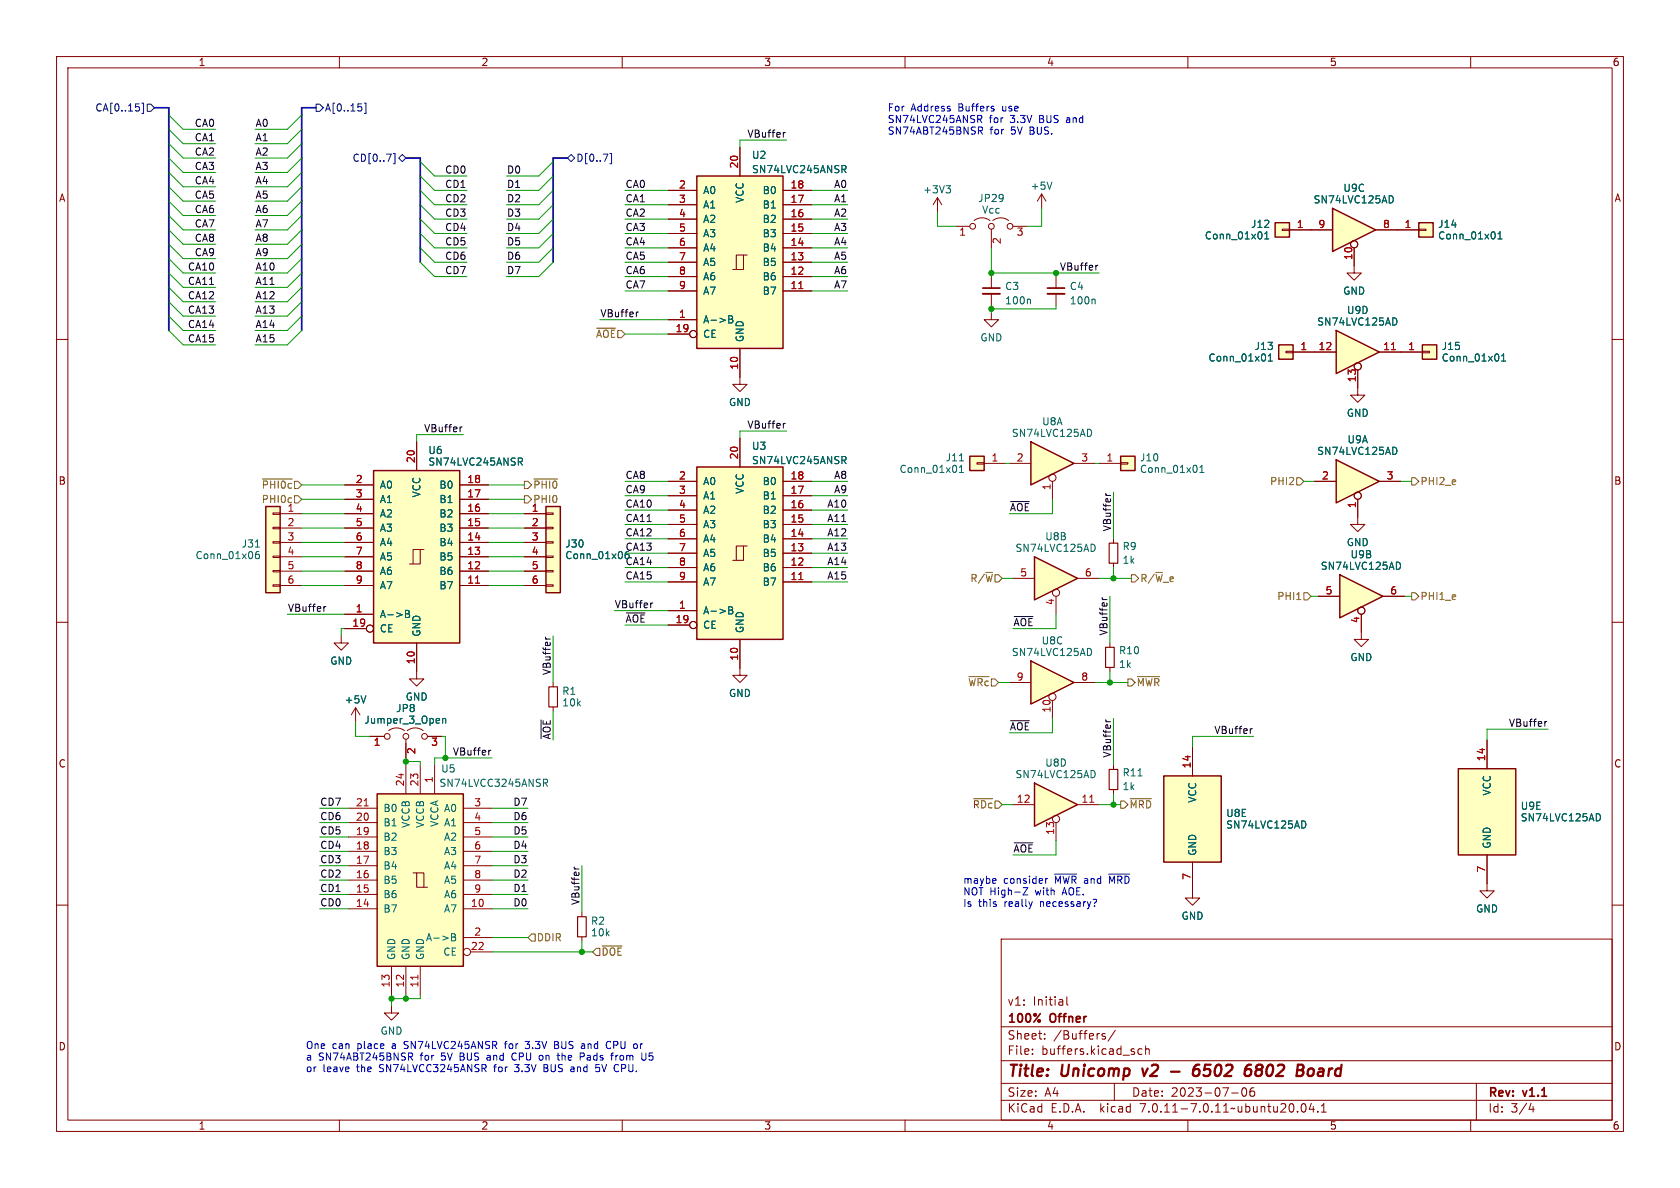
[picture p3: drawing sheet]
<svg xmlns="http://www.w3.org/2000/svg" width="297mm" height="210mm" viewBox="0 0 297 210" stroke-linecap="round" stroke-linejoin="round" font-family="sans-serif">
<g fill="none" stroke="#840000" stroke-width=".18">
<path d="M10 10h277v190h-277zM12 12h273v186h-273zM60 10v2M110 10v2M160 10v2M210 10v2M260 10v2M165.7 34.9l-.7 1.3M165.7 34.9v2.6M165.7 34.9l.8 1.3M172.2 39a2.26 2.26 0 0 1 2.8 0M175.5 39a2.26 2.26 0 0 1 2.8 0"/>
<path d="M184.1 34.3l-.7 1.3M184.1 34.3v2.5M184.1 34.3l.8 1.3M10 60h2M168.9 40h2.5M175.3 55.2v1.3h1.2l-1.2 1.3-1.3-1.3h1.3M175.3 40.5v3.3M175.3 48.9v2M175.3 51.9v2.1M179.1 40h2.5M186.7 48.9v2M186.7 51.9v2.1"/>
<path d="M285 60h2M73.7 78.1v5.1M227.3 62.1h1.3v.3h-1.3zM228.6 62.2h3.8M61 90.8h5M61 93.3h5M61 95.9h5M61 98.4h5M61 88.3h5M61 85.7h5M74.3 97.2h-1.3v2.5M74.9 97.2h-.6v2.5h-1.9"/>
<path d="M81.3 90.8h5.1M81.3 93.3h5.1M81.3 95.9h5.1M81.3 98.4h5.1M81.3 88.3h5.1M81.3 85.7h5.1M92.7 90.8h3.8M92.7 93.3h3.8M92.7 95.9h3.8M92.7 98.4h3.8M96.5 98.3h1.3v.3h-1.3zM96.5 95.8h1.3v.2h-1.3z"/>
<path d="M96.5 93.2h1.3v.3h-1.3zM96.5 90.7h1.3v.2h-1.3zM10 110h2M60.3 112.4v1.3h1.3l-1.3 1.2-1.2-1.2h1.2M61 101h5M61 103.5h5M61 108.6h5M61 111.1h3.8M73.7 113.7v6.3h1.2l-1.2 1.3-1.3-1.3h1.3M81.3 101h5.1M81.3 103.5h5.1M92.7 101h3.8"/>
<path d="M92.7 103.5h3.8M96.5 103.4h1.3v.2h-1.3zM96.5 100.8h1.3v.3h-1.3zM285 110h2M62.9 125.1l-.8 1.3M62.9 125.1v2.5M62.9 125.1l.7 1.3M65.4 130.2h2.5M68.7 129.2a2.26 2.26 0 0 1 2.8 0M71.8 130.7v3.3M72 129.2a2.26 2.26 0 0 1 2.8 0M75.6 130.2h2.5"/>
<path d="M97.8 120.7v.7M210.8 132.1v5.1M262.9 130.8v5.1M10 160h2M210.8 152.4v6.4h-1.3l1.3 1.2 1.3-1.2h-1.3M262.9 151.1v6.4h-1.3l1.3 1.3 1.3-1.3h-1.3M285 160h2M177 166h108v32h-108zM188.6 176.2v1.3l.2 .2M60 198v2M110 198v2M160 198v2"/>
<path d="M177 194.5h108M177 191.5h108M177 187.5h108M177 181.5h108M182.5 186.3v.1M182.5 185.5v.1M184.7 183.6v.1M184.7 182.8v.1M195.4 182.8l-.4-.1-.2 .2 .1 .2 .5 .2v.3h-.6M197 191.5v3M197.2 182.1l-1.3 2M201.9 185.5l-.4-.1-.3 .3v.4l.1 .2h.6"/>
<path d="M202.5 185.5l.2-.1 .4 .1 .1 .9M202.5 184.9v1.5M210 198v2M217.7 193.2h1.2M219.7 192.4l.2-.1a.81 .81 0 0 1 .6 .6 .81 .81 0 0 1-.3 .8l-.2 .1a.81 .81 0 0 1-.3-1.4zM221.7 192.3a.59 .59 0 0 0-.7 .6v.6l.1 .2 .4 .1 .2-.1 .1-.5-.1-.3h-.5l-.2 .3M229.4 196.5v.1M230.2 195.2l.2-.1a.81 .81 0 0 1 .6 .6 .81 .81 0 0 1-.3 .8l-.2 .1a.81 .81 0 0 1-.3-1.4zM231.8 195l-.3 1.1h.9M232.2 195.6v1M233 196.5v.1M233.6 196.6h.9"/>
<path d="M233.6 195.5l.4-.4v1.5M260 198v2M261 191.5v6.5M270.7 195l-.4 1.1h.9M271 195.6v1"/>
<circle cx="172" cy="40" r=".51"/>
<circle cx="175.3" cy="40" r=".51"/>
<circle cx="178.6" cy="40" r=".51"/>
<circle cx="65.4" cy="111.1" r=".63"/>
<circle cx="68.5" cy="130.2" r=".51"/>
<circle cx="71.8" cy="130.2" r=".51"/>
<circle cx="75.1" cy="130.2" r=".51"/>
</g>
<path d="M201.9 188.9l.4 1.3M207 189.4h1.5M212 188.2a.91 .91 0 0 0-1 .9l-.1 .7 .1 .3a.66 .66 0 0 0 1-.3l.1-.4-.2-.3a.66 .66 0 0 0-1 .3M220.5 189h.4l.2 .2 .1 .6a.66 .66 0 0 1-.9 .4M221.2 188.2h-.4l-.3 .2M222.4 189.1a.65 .65 0 0 0-.3 1l.5 .1M222.4 189.1h.4M222.9 188.2a.66 .66 0 0 0-.8 .4v.3l.3 .2M231.3 189.1a.52 .52 0 0 1 .6-.2 .52 .52 0 0 1 .4 .4l-.1 .5a.55 .55 0 0 1-.5 .4 .55 .55 0 0 1-.5-.4z" fill="none" stroke="#840000" stroke-width=".4"/>
<path d="M97 121.4h1.6v3.6h-1.6z" fill="none" stroke="#840000" stroke-width=".2"/>
<g fill="#ffffc2" stroke="#ffffc2" stroke-width=".18">
<path d="M96.5 89.5h2.6v15.3h-2.6z"/>
<path d="M66 83.2h15.3v30.5h-15.3z"/>
<path d="M257.8 135.9h10.2v15.2h-10.2z"/>
<path d="M226.1 61h2.5v2.5h-2.5z"/>
<path d="M205.7 137.2h10.2v15.2h-10.2z"/>
</g>
<path d="M226.1 61h2.5v2.5h-2.5zM66 83.2h15.3v30.5h-15.3zM96.5 89.5h2.6v15.3h-2.6zM205.7 137.2h10.2v15.2h-10.2zM257.8 135.9h10.2v15.2h-10.2z" fill="none" stroke="#840000" stroke-width=".25"/>
<g fill="none" stroke="#006464" stroke-width=".18">
<path d="M167.2 32.8h.8l-.4 .5M167.8 33.3l.2 .3v.3l-.2 .2M186 32.2l-.5 1.3M182 52.9l.2 .2v.6M193.4 52.9l.2 .2v.6M224.2 63.8h.7M224.2 62.9l.4-.3v1.2M91.6 81h.5l.3 .2-.2 .4h-.6M91.9 81.6l.5 .6M110.5 98v.5M110.6 98v.1M111.1 98l.1 .1"/>
<path d="M71.7 107.9h.4l.3 .2-.3 .4 .3 .1v.3l-.2 .3h-.5zM71.7 108.5h.4M64.7 123l-.4 1.3M78.3 127v.9M78.3 127.1l.1-.1 .3 .1 .1 .8M230.4 145.1a.68 .68 0 0 1 .5 .6 .68 .68 0 0 1-.5 .7M282.5 143.8a.69 .69 0 0 1 .4 .7 .69 .69 0 0 1-.4 .6"/>
</g>
<path d="M173.7 51.9h3.1M185.2 51.9h3" fill="none" stroke="#840000" stroke-width=".33"/>
<path d="M173.7 50.9h3.1M185.2 50.9h3" fill="none" stroke="#840000" stroke-width=".3"/>
<path d="M84.1 103.1h.7" fill="none" stroke="#a90000" stroke-width=".18"/>
<path d="M182.9 138.4l7.6 3.8-7.6 3.9z" fill="#ffffc2"/>
<path d="M182.9 138.4l7.6 3.8-7.6 3.9z" fill="none" stroke="#840000" stroke-width=".25"/>
<g fill="none" stroke="#840000" stroke-width=".18">
<path d="M179.1 142.2h3.8M186.7 145.4v3.2M190.5 142.2h3.8"/>
<circle cx="186.7" cy="144.8" r=".63"/>
</g>
<path d="M192.6 141.8h.8" fill="none" stroke="#a90000" stroke-width=".18"/>
<path d="M193.2 136.2a.68 .68 0 0 1 .4 .6 .68 .68 0 0 1-.4 .7" fill="none" stroke="#006464" stroke-width=".18"/>
<path d="M182.2 116.8l7.7 3.9-7.7 3.8z" fill="#ffffc2"/>
<path d="M123.2 31.1h15.2v30.5h-15.2zM47 89.5h2.5v15.3h-2.5zM123.2 82.6h15.2v30.4h-15.2zM171.4 80.6h2.6v2.6h-2.6zM182.2 116.8l7.7 3.9-7.7 3.8zM66.7 140.3h15.2v30.5h-15.2z" fill="none" stroke="#840000" stroke-width=".25"/>
<g fill="none" stroke="#840000" stroke-width=".18">
<path d="M118.1 38.7h5.1M118.1 36.2h5.1M118.1 33.7h5.1M130.8 26v5.1M138.4 38.7h5.1M138.4 36.2h5.1M138.4 33.7h5.1M118.1 56.5h5.1M118.1 51.4h5.1M118.1 48.9h5.1M118.1 46.4h5.1M118.1 43.8h5.1"/>
<path d="M118.1 41.3h5.1M118.1 59.1h3.8M131.4 45.1h-1.2v2.5M132.1 45.1h-.7v2.5h-1.9M138.4 51.4h5.1M138.4 48.9h5.1M138.4 46.4h5.1M138.4 43.8h5.1M138.4 41.3h5.1M130.8 61.6v6.3h1.3l-1.3 1.3-1.3-1.3h1.3M130.8 77.5v5.1M48.3 98.3h1.2v.3h-1.2z"/>
<path d="M48.3 95.8h1.2v.2h-1.2zM48.3 93.2h1.2v.3h-1.2zM48.3 90.7h1.2v.2h-1.2zM49.5 90.8h3.8M49.5 93.3h3.8M49.5 95.9h3.8M49.5 98.4h3.8M118.1 97.8h5.1M118.1 95.3h5.1M118.1 92.7h5.1M118.1 90.2h5.1M118.1 87.6h5.1"/>
<path d="M118.1 85.1h5.1M131.4 96.5h-1.2v2.6M132.1 96.5h-.7v2.6h-1.9M138.4 97.8h5.1M138.4 95.3h5.1M138.4 92.7h5.1M138.4 90.2h5.1M138.4 87.6h5.1M138.4 85.1h5.1M172.7 81.8h1.3v.2h-1.3zM174 81.9h3.8M48.3 103.4h1.2v.2h-1.2z"/>
<path d="M48.3 100.8h1.2v.3h-1.2zM49.5 101h3.8M49.5 103.5h3.8M118.1 108h5.1M118.1 102.9h5.1M118.1 100.3h5.1M118.1 110.5h3.8M130.8 113v6.4h1.3l-1.3 1.3-1.3-1.3h1.3M138.4 102.9h5.1M138.4 100.3h5.1M71.8 135.3v5M74.3 135.3v5"/>
<path d="M76.8 135.3v5M178.4 120.7h3.8M186.1 123.8v3.2M189.9 120.7h3.8M196.8 135.3v.7M196.8 139.6v.7M61.6 158.1h5.1M61.6 155.6h5.1M61.6 153h5.1M61.6 150.5h5.1M61.6 148h5.1M61.6 145.4h5.1"/>
<path d="M61.6 142.9h5.1M73 154.3h.7v2.5h1.9M73.7 154.3h1.2v2.5M81.9 158.1h5.1M81.9 155.6h5.1M81.9 153h5.1M81.9 150.5h5.1M81.9 148h5.1M81.9 145.4h5.1M81.9 142.9h5.1M61.6 160.7h5.1M69.2 177.8v1.3h-1.3l1.3 1.2 1.3-1.2h-1.3"/>
<path d="M69.2 170.8v5.1M71.8 170.8v5.1M74.3 170.8v5.1M81.9 160.7h5.1M81.9 165.7h5.1M83.2 168.3h3.8M102.9 161.3v.8M102.9 165.6v.8"/>
<circle cx="122.6" cy="59.1" r=".63"/>
<circle cx="122.6" cy="110.5" r=".63"/>
<circle cx="186.1" cy="123.2" r=".63"/>
<circle cx="82.5" cy="168.3" r=".63"/>
</g>
<g fill="none" stroke="#006464" stroke-width=".18">
<path d="M148.8 29.3h.5l.3 .2-.1 .4h-.7M149.1 29.9l.5 .6M128.8 55.8h.5l.2 .3-.2 .3 .2 .2 .1 .3-.3 .2h-.5zM128.8 56.4h.5M45.1 96.7h.8M45.3 97.6a.99 .99 0 0 0 0 1.1h.5l.1-.5-.3-.2h-.2l-.3 .2M45.5 97.5h.3M148.8 80.7h.5l.3 .2-.1 .4-.7 .1M149.1 81.4l.5 .6M169.6 81.5h.7M169.6 83.5h.7M169.6 82.6l.4-.4v1.3"/>
<path d="M128.8 107.3h.5l.2 .2-.2 .4 .2 .1 .1 .3-.3 .2h-.5zM128.8 107.9h.5M192.6 114.6a.68 .68 0 0 1 .4 .7 .68 .68 0 0 1-.4 .6M96.1 137.7h.5l.2 .3-.1 .3-.6 .1M96.4 138.4l.4 .6M201.2 137.2h.7M79.8 165h.5l.2 .3-.2 .3 .2 .2 .1 .3-.3 .2h-.5zM79.8 165.6h.5"/>
</g>
<path d="M196.1 136h1.5v3.6h-1.5zM102.1 162.1h1.5v3.5h-1.5z" fill="none" stroke="#840000" stroke-width=".2"/>
<g fill="#ffffc2" stroke="#ffffc2" stroke-width=".18">
<path d="M66.7 140.3h15.2v30.5h-15.2z"/>
<path d="M47 89.5h2.5v15.3h-2.5z"/>
<path d="M171.4 80.6h2.6v2.6h-2.6z"/>
<path d="M123.2 82.6h15.2v30.4h-15.2z"/>
<path d="M123.2 31.1h15.2v30.5h-15.2z"/>
</g>
<path d="M141.2 51h.7M141.2 102.5h.7M64.4 142.5h.7M73.9 172.4v.7" fill="none" stroke="#a90000" stroke-width=".18"/>
<path d="M182.9 98.4l7.6 3.8-7.6 3.8z" fill="#ffffc2"/>
<path d="M182.9 98.4l7.6 3.8-7.6 3.8z" fill="none" stroke="#840000" stroke-width=".25"/>
<g fill="none" stroke="#840000" stroke-width=".18">
<path d="M179.1 102.2h3.8M186.7 105.4v3.2M190.5 102.2h3.8"/>
<circle cx="186.7" cy="104.8" r=".63"/>
</g>
<path d="M193.2 96.2a.68 .68 0 0 1 .4 .6 .68 .68 0 0 1-.4 .7" fill="none" stroke="#006464" stroke-width=".18"/>
<path d="M182.2 78.1l7.7 3.8-7.7 3.8z" fill="#ffffc2"/>
<path d="M250.8 39.4h2.6v2.5h-2.6zM182.2 78.1l7.7 3.8-7.7 3.8z" fill="none" stroke="#840000" stroke-width=".25"/>
<g fill="none" stroke="#840000" stroke-width=".18">
<path d="M239.4 47v1.3h-1.3l1.3 1.2 1.3-1.2h-1.3M247 40.6h3.8M250.8 40.5h1.3v.3h-1.3zM240 68.6v1.3h-1.2l1.2 1.2 1.3-1.2h-1.3M178.4 81.9h3.8M186.1 85.1v3.2M189.9 81.9h3.8M196.8 95.3v.7M196.8 99.6v.7M240 91.4v1.3h-1.2l1.2 1.3 1.3-1.3h-1.3M196.2 113.7v.7M196.2 118v.7"/>
<path d="M240.7 111.8v1.2h-1.3l1.3 1.3 1.2-1.3h-1.2"/>
<circle cx="186.1" cy="84.5" r=".63"/>
</g>
<path d="M264.8 42.2h.7M264.8 41.3l.4-.3v1.2M192.6 75.9a.68 .68 0 0 1 .4 .6 .68 .68 0 0 1-.4 .7" fill="none" stroke="#006464" stroke-width=".18"/>
<path d="M250.8 39.4h2.6v2.5h-2.6z" fill="#ffffc2" stroke="#ffffc2" stroke-width=".18"/>
<path d="M196.1 96h1.5v3.6h-1.5zM195.5 114.4h1.5v3.6h-1.5z" fill="none" stroke="#840000" stroke-width=".2"/>
<path d="M235.6 36.8l7.6 3.8-7.6 3.9z" fill="#ffffc2"/>
<path d="M225.4 39.4h2.6v2.5h-2.6zM235.6 36.8l7.6 3.8-7.6 3.9zM251.5 61h2.5v2.5h-2.5z" fill="none" stroke="#840000" stroke-width=".25"/>
<g fill="none" stroke="#840000" stroke-width=".18">
<path d="M226.7 40.5h1.3v.3h-1.3zM228 40.6h7.6M239.4 43.8v3.2M243.2 40.6h3.8M247.6 62.2h3.9M251.5 62.1h1.2v.3h-1.2z"/>
<circle cx="239.4" cy="43.2" r=".63"/>
</g>
<path d="M245.9 34.6a.68 .68 0 0 1 .4 .6 .68 .68 0 0 1-.4 .7M223.6 42.2h.7M223.6 41.3l.3-.3v1.2M265.5 63.8h.7M265.5 62.9l.3-.3v1.2" fill="none" stroke="#006464" stroke-width=".18"/>
<g fill="#ffffc2" stroke="#ffffc2" stroke-width=".18">
<path d="M225.4 39.4h2.6v2.5h-2.6z"/>
<path d="M251.5 61h2.5v2.5h-2.5z"/>
</g>
<path d="M236.9 101.6l7.6 3.8-7.6 3.8z" fill="#ffffc2"/>
<path d="M236.9 101.6l7.6 3.8-7.6 3.8z" fill="none" stroke="#840000" stroke-width=".25"/>
<g fill="none" stroke="#840000" stroke-width=".18">
<path d="M233 105.4h3.9M240.7 108.6v3.2M244.5 105.4h3.8"/>
<circle cx="240.7" cy="107.9" r=".63"/>
</g>
<path d="M247.2 99.4a.68 .68 0 0 1 .4 .6 .68 .68 0 0 1-.4 .6" fill="none" stroke="#006464" stroke-width=".18"/>
<path d="M236.2 58.4l7.6 3.8-7.6 3.8z" fill="#ffffc2"/>
<path d="M236.2 58.4l7.6 3.8-7.6 3.8zM198.1 80.6h2.6v2.6h-2.6z" fill="none" stroke="#840000" stroke-width=".25"/>
<g fill="none" stroke="#840000" stroke-width=".18">
<path d="M232.4 62.2h3.8M240 65.4v3.2M243.8 62.2h3.8M194.3 81.9h3.8M198.1 81.8h1.3v.2h-1.3z"/>
<circle cx="240" cy="64.8" r=".63"/>
</g>
<path d="M246 61.8h.7" fill="none" stroke="#a90000" stroke-width=".18"/>
<path d="M246.5 56.2a.68 .68 0 0 1 .5 .6 .68 .68 0 0 1-.5 .7M212.1 83.5h.7M212.1 82.6l.4-.4v1.3" fill="none" stroke="#006464" stroke-width=".18"/>
<path d="M198.1 80.6h2.6v2.6h-2.6z" fill="#ffffc2" stroke="#ffffc2" stroke-width=".18"/>
<path d="M236.2 81.3l7.6 3.8-7.6 3.8z" fill="#ffffc2"/>
<path d="M236.2 81.3l7.6 3.8-7.6 3.8z" fill="none" stroke="#840000" stroke-width=".25"/>
<g fill="none" stroke="#840000" stroke-width=".18">
<path d="M118.1 38.7h5.1M118.1 36.2h5.1M118.1 33.7h5.1M130.8 26v5.1M138.4 38.7h5.1M138.4 36.2h5.1M138.4 33.7h5.1M118.1 56.5h5.1M118.1 51.4h5.1M118.1 48.9h5.1M118.1 46.4h5.1M118.1 43.8h5.1"/>
<path d="M118.1 41.3h5.1M118.1 59.1h3.8M138.4 51.4h5.1M138.4 48.9h5.1M138.4 46.4h5.1M138.4 43.8h5.1M138.4 41.3h5.1M228 40.6h7.6M239.4 43.8v3.2M243.2 40.6h7.6M73.7 78.1v5.1M130.8 61.6v5.1"/>
<path d="M130.8 77.5v5.1M228.6 62.2h7.6M240 65.4v3.2M243.8 62.2h7.7M61 98.4h5M61 95.9h5M61 93.3h5M61 90.8h5M61 88.3h5M61 85.7h5M81.3 98.4h5.1M81.3 95.9h5.1"/>
<path d="M81.3 93.3h5.1M81.3 90.8h5.1M81.3 88.3h5.1M81.3 85.7h5.1M92.7 98.4h3.8M92.7 95.9h3.8M92.7 93.3h3.8M92.7 90.8h3.8M118.1 85.1h5.1M118.1 97.8h5.1M118.1 95.3h5.1M118.1 92.7h5.1"/>
<path d="M118.1 90.2h5.1M118.1 87.6h5.1M138.4 85.1h5.1M138.4 97.8h5.1M138.4 95.3h5.1M138.4 92.7h5.1M138.4 90.2h5.1M138.4 87.6h5.1M232.4 85.1h3.8M240 88.3v3.1M243.8 85.1h3.8M61 108.6h5"/>
<path d="M61 103.5h5M61 101h5M61 111.1h3.8M73.7 113.7v5M81.3 103.5h5.1M81.3 101h5.1M92.7 103.5h3.8M92.7 101h3.8M118.1 108h5.1M118.1 102.9h5.1M118.1 100.3h5.1M118.1 110.5h3.8"/>
<path d="M130.8 113v5.1M138.4 102.9h5.1M138.4 100.3h5.1M233 105.4h3.9M240.7 108.6v3.2M244.5 105.4h3.8M65.4 130.2h2.5M71.8 131.4v2.6M75.6 130.2h2.5M210.8 132.1v5.1M262.9 130.8v5.1M210.8 152.4v5.1"/>
<path d="M262.9 151.1v5.1"/>
<circle cx="122.6" cy="59.1" r=".63"/>
<circle cx="239.4" cy="43.2" r=".63"/>
<circle cx="240" cy="64.8" r=".63"/>
<circle cx="240" cy="87.6" r=".63"/>
<circle cx="65.4" cy="111.1" r=".63"/>
<circle cx="122.6" cy="110.5" r=".63"/>
<circle cx="240.7" cy="107.9" r=".63"/>
</g>
<g fill="none" stroke="#006464" stroke-width=".18">
<path d="M148.8 29.3h.5l.3 .2-.1 .4h-.7M149.1 29.9l.5 .6M245.9 34.6a.68 .68 0 0 1 .4 .6 .68 .68 0 0 1-.4 .7M128.8 55.8h.5l.2 .3-.2 .3 .2 .2 .1 .3-.3 .2h-.5zM128.8 56.4h.5M223.6 42.2h.7M223.6 41.3l.3-.3v1.2M246.5 56.2a.68 .68 0 0 1 .5 .6 .68 .68 0 0 1-.5 .7M264.8 42.2h.7M264.8 41.3l.4-.3v1.2M224.2 63.8h.7M224.2 62.9l.4-.3v1.2"/>
<path d="M246.5 79.1a.68 .68 0 0 1 .5 .6 .68 .68 0 0 1-.5 .6M265.5 63.8h.7M265.5 62.9l.3-.3v1.2M91.6 81h.5l.3 .2-.2 .4h-.6M91.9 81.6l.5 .6M110.5 98v.5M110.6 98v.1M111.1 98l.1 .1M148.8 80.7h.5l.3 .2-.1 .4-.7 .1M149.1 81.4l.5 .6M247.2 99.4a.68 .68 0 0 1 .4 .6 .68 .68 0 0 1-.4 .6M71.7 107.9h.4l.3 .2-.3 .4 .3 .1v.3l-.2 .3h-.5z"/>
<path d="M71.7 108.5h.4M128.8 107.9h.5M128.8 107.3h.5l.2 .2-.2 .4 .2 .1 .1 .3-.3 .2h-.5zM64.7 123l-.4 1.3M78.3 127v.9M78.3 127.1l.1-.1 .3 .1 .1 .8M230.4 145.1a.68 .68 0 0 1 .5 .6 .68 .68 0 0 1-.5 .7M282.5 143.8a.69 .69 0 0 1 .4 .7 .69 .69 0 0 1-.4 .6"/>
</g>
<g fill="none" stroke="#725600" stroke-width=".18">
<path d="M105.5 58h3.3M46.4 84.7h5.3M52.1 87.6h.6l.6 .7-.6 .6h-.6zM92.7 87.6h.6l.7 .7-.7 .6h-.6zM92.7 85.1h.6l.7 .6-.7 .7h-.6zM94.4 84.7h4.2M229.2 84.5h.7l.6 .6-.6 .6h-.7zM249.6 84.5h.6l.6 .6-.6 .6h-.6zM171.3 119.6h3.5M200 101.6h.7l.6 .6-.6 .7h-.7zM201.1 119.6h3.9M229.2 106h.8"/>
<path d="M230.5 104.8h.6l.7 .6-.7 .6h-.6zM249.6 104.8h.6l.6 .6-.6 .6h-.6zM199.4 120h.6l.7 .7-.7 .6h-.6zM172.1 141.2h3.4M198.1 141.6h.7l.6 .6-.6 .7h-.7zM199.8 141.2h3.7M94 165.1h.6v1.3h-.6l-.7-.7zM105.4 167.6h.6v1.3h-.6l-.6-.6zM106.5 167.2h3.5"/>
</g>
<path d="M24.6 19v.5M25.1 18.2h.3v1.9h-.3M26 18.4h.7l.6 .7-.6 .6h-.7zM55.9 18.4h.6l.6 .7-.6 .6h-.6zM63.9 19v.5M64.4 18.2h.3v1.9h-.3M69.5 27.1h.3v1.8h-.3M70.5 27.9l.6-.6 .7 .6-.7 .7zM100.3 27.9l.7-.6 .6 .6-.6 .7zM107.8 27.1h.3v1.8h-.3" fill="none" stroke="#000084" stroke-width=".18"/>
<g fill="none" stroke="#0f0f0f" stroke-width=".18">
<path d="M138.8 23.4l-.3 .1M112.9 55.2l-.3 .1M194.1 46.9l-.3 .1M81.7 75.5l-.3 .1M138.8 74.8l-.3 .2M178.7 88.7h3.3M195.5 87.2l.1 .3M57.6 107.2l-.3 .1M96.4 112.6l.2 .3M110.7 108.4h3.3M115.4 106.6l-.3 .1M179.3 109h3.3"/>
<path d="M194.9 105.6l.1 .3M86.8 132.6l-.3 .1M95.7 127.3v3.3M178.7 127.4h3.3M195.5 127.2l.1 .3M221.4 128.8l-.3 .1M273.5 127.5l-.3 .2M101.5 153.3l.1 .3M179.3 149h3.3"/>
</g>
<g fill="none" stroke="#0000c2" stroke-width=".18">
<path d="M175.6 19.2l.2 .2-.2 .2M175.6 18.8h.1M173 22.4h.5l.2 .3-.1 .4h-.6M173.2 21.1l.4 .6M173.3 23.1l.4 .6M173.3 20.4l.3 .2-.1 .3-.6 .2M176 155.4l.1 .2-.6 .1M181.7 156.9l-.8 1.3h.8M182.5 159.4l-.3 .8M184.9 155.3v.9M185.2 155.3l-.3 .2M186.4 154.5h4"/>
<path d="M193.7 159l.2 .3-.3 .2M196 154.5h3.7M72.5 186.8l.4 .6M72.7 186.1l.2 .3v.3l-.7 .1M85.5 188.8l.4 .7M85.9 188.3v.4M86.2 186.6h-.1M86.2 186.9l-.1 .2 .1 .3M89.2 184.5h.4M89.4 184.2l-.1 1.2M90.9 186.1a.68 .68 0 0 0-.4 .7 .68 .68 0 0 0 .4 .6M91 189.3l.1 .2"/>
<path d="M92.8 184.1h.8l-.4 .5h.2M92.8 185.2l.6 .2M95.6 186.6h.3M95.9 187.3l-.3 .1M96.2 188.2v1.3h.5M96.2 188.8h.4M98 184.7h.5M98.5 186.6h.4M98.5 184.7l.1 .1M98.6 184.2l-.6-.1v1.3l.6-.1M98.6 184.6l-.1 .1M98.8 187.4h.1"/>
<path d="M101.1 188.6l.3 .1M101.5 189.4l-.4 .1M101.5 188.9l-.4 .1M103.1 186.1l.2 .3-.1 .3-.6 .1M103.2 184.5l.2 .2v.7M103.4 185.3l-.5 .1M103.4 184.8l-.5 .1M105.4 188.7h.4l.2 .2M106 189.2l-.2 .3-.4-.1M107.4 184.2l.3-.1 .3 .1M108 185.2l-.3 .2-.3-.1M108.9 186.6v.8"/>
<path d="M109.2 186.6l-.3 .2M109.3 188.2v.1M109.3 189.3v.1M114.2 186.1v1.1l-.1 .1-.4 .1M114.7 187.3l.2 .1M114.8 186.1l-.1 .6 .2-.1"/>
</g>
<path d="M27.3 19.1h2.5v39.3M55.9 19.1h-2.6v39.3M71.8 27.9h2.5v18.5M100.3 27.9h-2.5v18.5" fill="none" stroke="#000084" stroke-width=".3"/>
<g fill="none" stroke="#009600" stroke-width=".18">
<path d="M29.8 30.5l2.6 2.5h5.7M29.8 35.6l2.6 2.5h5.7M29.8 38.1l2.6 2.5h5.7M29.8 33l2.6 2.6h5.7M29.8 27.9l2.6 2.6h5.7M29.8 22.9l2.6 2.5h5.7M29.8 20.3l2.6 2.6h5.7M29.8 25.4l2.6 2.5h5.7M53.3 30.5l-2.5 2.5h-5.7M53.3 35.6l-2.5 2.5h-5.7M53.3 38.1l-2.5 2.5h-5.7M53.3 33l-2.5 2.6h-5.7"/>
<path d="M53.3 27.9l-2.5 2.6h-5.7M53.3 22.9l-2.5 2.5h-5.7M53.3 20.3l-2.5 2.6h-5.7M53.3 25.4l-2.5 2.5h-5.7M74.3 28.6l2.5 2.5h5.7M74.3 31.1l2.5 2.6h5.7M74.3 36.2l2.5 2.5h5.7M74.3 33.7l2.5 2.5h5.7M74.3 38.7l2.5 2.6h5.7M97.8 28.6l-2.6 2.5h-5.7M97.8 31.1l-2.6 2.6h-5.7M97.8 36.2l-2.6 2.5h-5.7"/>
<path d="M97.8 33.7l-2.6 2.5h-5.7M97.8 38.7l-2.6 2.6h-5.7M110.5 33.7h7.6M110.5 38.7h7.6M110.5 36.2h7.6M139.1 24.8h-8.3v1.2M143.5 33.7h6.4M143.5 38.7h6.4M143.5 36.2h6.4M165.7 37.5v2.5h3.2M184.1 36.8v3.2h-2.5M29.8 58.4l2.6 2.6h5.7"/>
<path d="M29.8 55.9l2.6 2.5h5.7M29.8 48.3l2.6 2.5h5.7M29.8 53.3l2.6 2.6h5.7M29.8 50.8l2.6 2.5h5.7M29.8 40.6l2.6 2.6h5.7M29.8 43.2l2.6 2.5h5.7M29.8 45.7l2.6 2.6h5.7M53.3 58.4l-2.5 2.6h-5.7M53.3 55.9l-2.5 2.5h-5.7M53.3 48.3l-2.5 2.5h-5.7M53.3 53.3l-2.5 2.6h-5.7M53.3 50.8l-2.5 2.5h-5.7"/>
<path d="M53.3 40.6l-2.5 2.6h-5.7M53.3 43.2l-2.5 2.5h-5.7M53.3 45.7l-2.5 2.6h-5.7M74.3 41.3l2.5 2.5h5.7M74.3 46.4l2.5 2.5h5.7M74.3 43.8l2.5 2.6h5.7M97.8 41.3l-2.6 2.5h-5.7M97.8 46.4l-2.6 2.5h-5.7M97.8 43.8l-2.6 2.6h-5.7M106 56.5h12.1M110.5 43.8h7.6M110.5 48.9h7.6"/>
<path d="M110.5 46.4h7.6M110.5 41.3h7.6M110.5 51.4h7.6M110.5 59.1h7.6M143.5 43.8h6.4M143.5 48.9h6.4M143.5 46.4h6.4M143.5 41.3h6.4M143.5 51.4h6.4M175.3 43.8v5.1M175.3 54v1.2M175.3 48.3h19"/>
<path d="M186.7 48.3v.6M186.7 54v.6h-11.4M81.9 76.8h-8.2v1.3M139.1 76.2h-8.3v1.3M53.3 95.9h7.7M53.3 90.8h7.7M53.3 98.4h7.7M53.3 93.3h7.7M53.3 88.3h7.7M53.3 85.7h7.7M86.4 95.9h6.3M86.4 90.8h6.3"/>
<path d="M86.4 98.4h6.3M86.4 93.3h6.3M86.4 88.3h6.3M86.4 85.7h6.3M110.5 97.8h7.6M110.5 95.3h7.6M110.5 85.1h7.6M110.5 90.2h7.6M110.5 92.7h7.6M110.5 87.6h7.6M143.5 97.8h6.4M143.5 95.3h6.4"/>
<path d="M143.5 85.1h6.4M143.5 90.2h6.4M143.5 92.7h6.4M143.5 87.6h6.4M177.8 81.9h.6M186.1 88.3v2.5h-7.7M193.7 81.9h.6M196.8 87v8.3M230.5 85.1h1.9M247.6 85.1h2M50.8 108.6h10.2M53.3 101h7.7"/>
<path d="M53.3 103.5h7.7M61 111.1h-.7v1.3M86.4 101h6.3M86.4 103.5h6.3M97.8 112.4v8.3M108.6 108h9.5M110.5 102.9h7.6M110.5 100.3h7.6M110.5 110.5h7.6M143.5 102.9h6.4M143.5 100.3h6.4M177.2 102.2h1.9"/>
<path d="M186.7 108.6v2.5h-7.6M194.3 102.2h5.7M196.2 105.4v8.3M196.2 118.7v2M196.8 100.3v1.9M231.8 105.4h1.2M248.3 105.4h1.3M62.9 127.6v2.6h2.5M71.8 134v1.3M71.8 134.6h2.5v.7M78.1 130.2h.6v3.8M87 134h-10.2v1.3"/>
<path d="M97.8 125.7v5.1M176.5 120.7h1.9M186.1 127v2.5h-7.7M193.7 120.7h5.7M196.8 127v8.3M221.6 130.2h-10.8v1.9M273.7 128.9h-10.8v1.9M56.5 148h5.1M56.5 158.1h5.1M56.5 142.9h5.1M56.5 155.6h5.1M56.5 150.5h5.1"/>
<path d="M56.5 153h5.1M56.5 145.4h5.1M87 148h6.3M87 158.1h6.3M87 142.9h6.3M87 155.6h6.3M87 150.5h6.3M87 153h6.3M87 145.4h6.3M102.9 153v8.3M177.2 142.2h1.9M186.7 148.6v2.5h-7.6"/>
<path d="M194.3 142.2h3.8M196.8 140.3v1.9M56.5 160.7h5.1M69.2 175.9v1.9M71.8 175.9v.6M74.3 175.9v.6h-5.1M87 165.7h6.3M87 168.3h17.8M87 160.7h6.3M102.9 166.4v1.9"/>
</g>
<path d="M141.2 51h.7M246 61.8h.7M84.1 103.1h.7M141.2 102.5h.7" fill="none" stroke="#a90000" stroke-width=".18"/>
<g fill="#009600" stroke="#009600" stroke-width=".18">
<circle cx="71.8" cy="176.5" r=".46"/>
<circle cx="71.8" cy="134.6" r=".46"/>
<circle cx="69.2" cy="176.5" r=".46"/>
<circle cx="102.9" cy="168.3" r=".46"/>
<circle cx="196.8" cy="142.2" r=".46"/>
<circle cx="196.2" cy="120.7" r=".46"/>
<circle cx="196.8" cy="102.2" r=".46"/>
<circle cx="175.3" cy="54.6" r=".46"/>
<circle cx="175.3" cy="48.3" r=".46"/>
<circle cx="186.7" cy="48.3" r=".46"/>
<circle cx="78.7" cy="134" r=".46"/>
</g>
<g font-size="2.8" fill="#840000">
<text x="178" y="190.9">Title:</text>
<text x="187.7" y="190.9">Unicomp</text>
<text x="202.8" y="190.9">v2</text>
<text x="213.4" y="190.9">6502</text>
<text x="223.3" y="190.9">6802</text>
<text x="233.3" y="190.9">Board</text>
</g>
<g font-size="2.1" fill="#840000">
<text x="178" y="178">v1:</text>
<text x="182.6" y="178">Initial</text>
<text x="178" y="184">Sheet:</text>
<text x="178" y="181.2">100%</text>
<text x="185.7" y="181.2">Offner</text>
<text x="186.2" y="184">/Buffers/</text>
<text x="178" y="186.7">File:</text>
<text x="184.1" y="186.7">buffers.kicad_sch</text>
<text x="178" y="196.9">KiCad</text>
<text x="178" y="194.1">Size:</text>
<text x="184.7" y="194.1">A4</text>
<text x="185.7" y="196.9">E.D.A.</text>
<text x="194.6" y="196.9">kicad</text>
<text x="200" y="194.1">Date:</text>
<text x="201.8" y="196.9">7.0.11-7.0.11~ubuntu20.04.1</text>
<text x="207" y="194.1">2023-07-06</text>
<text x="263" y="194.3">Rev:</text>
<text x="263" y="196.9">Id:</text>
<text x="267.1" y="196.9">3/4</text>
<text x="269.4" y="194.3">v1.1</text>
</g>
<g font-size="1.8" fill="#840000">
<text x="35" y="11.9">1</text>
<text x="85" y="11.9">2</text>
<text x="135" y="11.9">3</text>
<text x="185" y="11.9">4</text>
<text x="235" y="11.9">5</text>
<text x="285" y="11.9">6</text>
<text x="10.3" y="35.9">A</text>
<text x="285.3" y="35.9">A</text>
<text x="10.3" y="85.9">B</text>
<text x="285.3" y="85.9">B</text>
<text x="10.3" y="135.9">C</text>
<text x="285.3" y="135.9">C</text>
<text x="10.3" y="185.9">D</text>
<text x="285.3" y="185.9">D</text>
<text x="35" y="199.9">1</text>
<text x="85" y="199.9">2</text>
<text x="135" y="199.9">3</text>
<text x="185" y="199.9">4</text>
<text x="235" y="199.9">5</text>
<text x="285" y="199.9">6</text>
</g>
<g font-size="1.8" fill="#000084">
<text x="16.8" y="19.9">CA[0..15]</text>
<text x="57.3" y="19.9">A[0..15]</text>
<text x="62.2" y="28.8">CD[0..7]</text>
<text x="101.8" y="28.8">D[0..7]</text>
</g>
<g font-size="1.8" fill="#0f0f0f">
<text x="34.3" y="22.5">CA0</text>
<text x="45.1" y="22.5">A0</text>
<text x="34.3" y="25.1">CA1</text>
<text x="34.3" y="27.6">CA2</text>
<text x="45.1" y="27.6">A2</text>
<text x="45.1" y="25.1">A1</text>
<text x="132" y="24.4">VBuffer</text>
<text x="34.3" y="35.2">CA5</text>
<text x="34.3" y="32.7">CA4</text>
<text x="34.3" y="30.1">CA3</text>
<text x="45.1" y="32.7">A4</text>
<text x="45.1" y="30.1">A3</text>
<text x="45.1" y="35.2">A5</text>
<text x="78.6" y="30.8">CD0</text>
<text x="78.6" y="33.3">CD1</text>
<text x="78.6" y="35.8">CD2</text>
<text x="89.5" y="30.8">D0</text>
<text x="89.5" y="33.3">D1</text>
<text x="89.5" y="35.8">D2</text>
<text x="110.5" y="33.3">CA0</text>
<text x="110.5" y="35.8">CA1</text>
<text x="147.4" y="35.8">A1</text>
<text x="147.4" y="33.3">A0</text>
<text x="34.3" y="40.3">CA7</text>
<text x="34.3" y="37.8">CA6</text>
<text x="45.1" y="37.8">A6</text>
<text x="45.1" y="40.3">A7</text>
<text x="78.6" y="38.4">CD3</text>
<text x="78.6" y="40.9">CD4</text>
<text x="89.5" y="38.4">D3</text>
<text x="89.5" y="40.9">D4</text>
<text x="110.5" y="40.9">CA3</text>
<text x="110.5" y="38.4">CA2</text>
<text x="147.4" y="40.9">A3</text>
<text x="147.4" y="38.4">A2</text>
<text x="33.1" y="47.9">CA10</text>
<text x="34.3" y="42.8">CA8</text>
<text x="34.3" y="45.4">CA9</text>
<text x="45.1" y="47.9">A10</text>
<text x="45.1" y="45.4">A9</text>
<text x="45.1" y="42.8">A8</text>
<text x="78.6" y="46">CD6</text>
<text x="78.6" y="43.5">CD5</text>
<text x="89.5" y="43.5">D5</text>
<text x="89.5" y="46">D6</text>
<text x="110.5" y="46">CA5</text>
<text x="110.5" y="43.5">CA4</text>
<text x="147.4" y="46">A5</text>
<text x="147.4" y="43.5">A4</text>
<text x="187.3" y="47.9">VBuffer</text>
<text x="33.1" y="50.5">CA11</text>
<text x="33.1" y="53">CA12</text>
<text x="45.1" y="53">A12</text>
<text x="45.1" y="50.5">A11</text>
<text x="78.6" y="48.5">CD7</text>
<text x="89.5" y="48.5">D7</text>
<text x="110.5" y="48.5">CA6</text>
<text x="110.5" y="51.1">CA7</text>
<text x="147.4" y="48.5">A6</text>
<text x="147.4" y="51.1">A7</text>
<text x="33.1" y="58.1">CA14</text>
<text x="33.1" y="55.5">CA13</text>
<text x="45.1" y="58.1">A14</text>
<text x="45.1" y="55.5">A13</text>
<text x="106" y="56.2">VBuffer</text>
<text x="33.1" y="60.6">CA15</text>
<text x="45.1" y="60.6">A15</text>
<text x="74.9" y="76.5">VBuffer</text>
<text x="132" y="75.9">VBuffer</text>
<text x="110.5" y="87.3">CA9</text>
<text x="110.5" y="89.8">CA10</text>
<text x="110.5" y="84.7">CA8</text>
<text x="146.1" y="89.8">A10</text>
<text x="147.4" y="84.7">A8</text>
<text x="147.4" y="87.3">A9</text>
<text x="110.5" y="92.4">CA11</text>
<text x="110.5" y="94.9">CA12</text>
<text x="146.1" y="94.9">A12</text>
<text x="146.1" y="92.4">A11</text>
<text x="178.4" y="90.5">~{AOE}</text>
<text x="196.5" y="94" transform="rotate(-90 196.5 94)">VBuffer</text>
<text x="146.1" y="100">A14</text>
<text x="146.1" y="97.4">A13</text>
<text x="108.6" y="107.6">VBuffer</text>
<text x="110.5" y="102.5">CA15</text>
<text x="146.1" y="102.5">A15</text>
<text x="50.8" y="108.2">VBuffer</text>
<text x="110.5" y="110.1">~{AOE}</text>
<text x="179.1" y="110.8">~{AOE}</text>
<text x="195.9" y="112.4" transform="rotate(-90 195.9 112.4)">VBuffer</text>
<text x="97.4" y="119.4" transform="rotate(-90 97.4 119.4)">VBuffer</text>
<text x="97.4" y="130.8" transform="rotate(-90 97.4 130.8)">~{AOE}</text>
<text x="178.4" y="129.2">~{AOE}</text>
<text x="214.6" y="129.8">VBuffer</text>
<text x="266.6" y="128.6">VBuffer</text>
<text x="80" y="133.6">VBuffer</text>
<text x="196.5" y="134" transform="rotate(-90 196.5 134)">VBuffer</text>
<text x="56.5" y="142.5">CD7</text>
<text x="90.7" y="142.5">D7</text>
<text x="56.5" y="147.6">CD5</text>
<text x="56.5" y="145.1">CD6</text>
<text x="90.7" y="147.6">D5</text>
<text x="90.7" y="145.1">D6</text>
<text x="56.5" y="155.2">CD2</text>
<text x="56.5" y="150.1">CD4</text>
<text x="56.5" y="152.7">CD3</text>
<text x="90.7" y="152.7">D3</text>
<text x="90.7" y="150.1">D4</text>
<text x="90.7" y="155.2">D2</text>
<text x="179.1" y="150.8">~{AOE}</text>
<text x="56.5" y="157.8">CD1</text>
<text x="56.5" y="160.3">CD0</text>
<text x="90.7" y="157.8">D1</text>
<text x="90.7" y="160.3">D0</text>
<text x="102.5" y="160.1" transform="rotate(-90 102.5 160.1)">VBuffer</text>
</g>
<g font-size="1.8" fill="#0000c2">
<text x="156.8" y="19.8">For</text>
<text x="156.8" y="21.8">SN74LVC245ANSR</text>
<text x="156.8" y="23.9">SN74ABT245BNSR</text>
<text x="161" y="19.8">Address</text>
<text x="169.5" y="19.8">Buffers</text>
<text x="174.9" y="21.8">for</text>
<text x="175" y="23.9">for</text>
<text x="177.5" y="19.8">use</text>
<text x="178.7" y="21.8">3.3V</text>
<text x="178.8" y="23.9">5V</text>
<text x="182.3" y="23.9">BUS.</text>
<text x="184" y="21.8">BUS</text>
<text x="189" y="21.8">and</text>
<text x="170.2" y="156.3">maybe</text>
<text x="170.2" y="158.4">NOT High-Z</text>
<text x="170.2" y="160.4">Is</text>
<text x="173" y="160.4">this</text>
<text x="177.4" y="156.3">consider</text>
<text x="177.7" y="160.4">really</text>
<text x="183.2" y="158.4">with</text>
<text x="184.2" y="160.4">necessary?</text>
<text x="186.6" y="156.3">~{MWR}</text>
<text x="188.1" y="158.4">AOE.</text>
<text x="192" y="156.3">and</text>
<text x="196.6" y="156.3">~{MRD}</text>
<text x="54" y="185.5">One</text>
<text x="58.7" y="185.5">can</text>
<text x="63.3" y="185.5">place</text>
<text x="69.6" y="185.5">a</text>
<text x="71.9" y="185.5">SN74LVC245ANSR</text>
<text x="89.9" y="185.5">for</text>
<text x="93.8" y="185.5">3.3V</text>
<text x="99.1" y="185.5">BUS</text>
<text x="104" y="185.5">and</text>
<text x="108.7" y="185.5">CPU</text>
<text x="113.7" y="185.5">or</text>
<text x="54" y="187.6">a</text>
<text x="54" y="189.6">or</text>
<text x="56.3" y="187.6">SN74ABT245BNSR</text>
<text x="57.1" y="189.6">leave</text>
<text x="63.2" y="189.6">the</text>
<text x="67.3" y="189.6">SN74LVCC3245ANSR</text>
<text x="74.5" y="187.6">for</text>
<text x="78.3" y="187.6">5V</text>
<text x="81.8" y="187.6">BUS</text>
<text x="86.7" y="187.6">and</text>
<text x="87.9" y="189.6">for</text>
<text x="91.4" y="187.6">CPU</text>
<text x="91.7" y="189.6">3.3V</text>
<text x="96.4" y="187.6">on</text>
<text x="97" y="189.6">BUS</text>
<text x="99.9" y="187.6">the</text>
<text x="102" y="189.6">and</text>
<text x="104" y="187.6">Pads</text>
<text x="106.6" y="189.6">5V</text>
<text x="109.8" y="187.6">from</text>
<text x="110.1" y="189.6">CPU.</text>
<text x="115.3" y="187.6">U5</text>
</g>
<g font-size="1.8" fill="#a90000">
<text x="130.6" y="29.9" transform="rotate(-90 130.6 29.9)">20</text>
<text x="119.9" y="33.4">2</text>
<text x="119.9" y="35.9">3</text>
<text x="139.7" y="35.9">17</text>
<text x="139.7" y="33.4">18</text>
<text x="119.9" y="38.5">4</text>
<text x="119.9" y="41">5</text>
<text x="139.7" y="41">15</text>
<text x="139.7" y="38.5">16</text>
<text x="169.5" y="42">1</text>
<text x="179.6" y="42">3</text>
<text x="229.2" y="40.4">1</text>
<text x="233" y="40.4">9</text>
<text x="244.4" y="40.4">8</text>
<text x="248.2" y="40.4">1</text>
<text x="119.9" y="43.6">6</text>
<text x="119.9" y="46.1">7</text>
<text x="139.7" y="46.1">13</text>
<text x="139.7" y="43.6">14</text>
<text x="177.2" y="43.3" transform="rotate(-90 177.2 43.3)">2</text>
<text x="239.1" y="46.1" transform="rotate(-90 239.1 46.1)">10</text>
<text x="119.9" y="48.6">8</text>
<text x="119.9" y="51.2">9</text>
<text x="139.7" y="51.2">11</text>
<text x="139.7" y="48.6">12</text>
<text x="119.3" y="58.8">19</text>
<text x="119.9" y="56.3">1</text>
<text x="130.6" y="65.4" transform="rotate(-90 130.6 65.4)">10</text>
<text x="229.8" y="62">1</text>
<text x="233" y="62">12</text>
<text x="244.4" y="62">11</text>
<text x="248.8" y="62">1</text>
<text x="239.8" y="67.7" transform="rotate(-90 239.8 67.7)">13</text>
<text x="73.4" y="82" transform="rotate(-90 73.4 82)">20</text>
<text x="130.6" y="81.3" transform="rotate(-90 130.6 81.3)">20</text>
<text x="175.2" y="81.7">1</text>
<text x="179.6" y="81.7">2</text>
<text x="191.1" y="81.7">3</text>
<text x="195.5" y="81.7">1</text>
<text x="62.8" y="85.5">2</text>
<text x="62.8" y="88">3</text>
<text x="82.5" y="88">17</text>
<text x="82.5" y="85.5">18</text>
<text x="119.9" y="84.8">2</text>
<text x="119.9" y="87.4">3</text>
<text x="119.9" y="89.9">4</text>
<text x="139.7" y="89.9">16</text>
<text x="139.7" y="87.4">17</text>
<text x="139.7" y="84.8">18</text>
<text x="185.8" y="86.7" transform="rotate(-90 185.8 86.7)">1</text>
<text x="233.6" y="84.8">2</text>
<text x="239.8" y="89.9" transform="rotate(-90 239.8 89.9)">1</text>
<text x="245" y="84.8">3</text>
<text x="50.7" y="93.1">2</text>
<text x="50.7" y="95.6">3</text>
<text x="62.8" y="90.6">4</text>
<text x="62.8" y="93.1">5</text>
<text x="62.8" y="95.6">6</text>
<text x="82.5" y="95.6">14</text>
<text x="82.5" y="93.1">15</text>
<text x="82.5" y="90.6">16</text>
<text x="93.9" y="90.6">1</text>
<text x="93.9" y="93.1">2</text>
<text x="93.9" y="95.6">3</text>
<text x="119.9" y="92.5">5</text>
<text x="119.9" y="95">6</text>
<text x="139.7" y="95">14</text>
<text x="139.7" y="92.5">15</text>
<text x="50.7" y="98.2">4</text>
<text x="50.7" y="100.7">5</text>
<text x="62.8" y="98.2">7</text>
<text x="62.8" y="100.7">8</text>
<text x="82.5" y="100.7">12</text>
<text x="82.5" y="98.2">13</text>
<text x="93.9" y="98.2">4</text>
<text x="93.9" y="100.7">5</text>
<text x="119.9" y="97.5">7</text>
<text x="119.9" y="100.1">8</text>
<text x="139.7" y="100.1">12</text>
<text x="139.7" y="97.5">13</text>
<text x="180.3" y="102">5</text>
<text x="191.7" y="102">6</text>
<text x="50.7" y="103.3">6</text>
<text x="62.8" y="103.3">9</text>
<text x="82.5" y="103.3">11</text>
<text x="93.9" y="103.3">6</text>
<text x="119.9" y="107.7">1</text>
<text x="119.9" y="102.6">9</text>
<text x="139.7" y="102.6">11</text>
<text x="186.4" y="107.1" transform="rotate(-90 186.4 107.1)">4</text>
<text x="234.2" y="105.2">5</text>
<text x="245.7" y="105.2">6</text>
<text x="62.2" y="110.9">19</text>
<text x="62.8" y="108.3">1</text>
<text x="119.3" y="110.2">19</text>
<text x="240.4" y="110.2" transform="rotate(-90 240.4 110.2)">4</text>
<text x="73.4" y="117.5" transform="rotate(-90 73.4 117.5)">10</text>
<text x="130.6" y="116.9" transform="rotate(-90 130.6 116.9)">10</text>
<text x="179.6" y="120.4">9</text>
<text x="191.1" y="120.4">8</text>
<text x="185.8" y="126.1" transform="rotate(-90 185.8 126.1)">10</text>
<text x="66" y="132.2">1</text>
<text x="73.7" y="133.4" transform="rotate(-90 73.7 133.4)">2</text>
<text x="76.1" y="132.2">3</text>
<text x="210.6" y="135.9" transform="rotate(-90 210.6 135.9)">14</text>
<text x="262.6" y="134.7" transform="rotate(-90 262.6 134.7)">14</text>
<text x="62.8" y="142.6">21</text>
<text x="71.5" y="139.1" transform="rotate(-90 71.5 139.1)">24</text>
<text x="74" y="139.1" transform="rotate(-90 74 139.1)">23</text>
<text x="76.6" y="138.5" transform="rotate(-90 76.6 138.5)">1</text>
<text x="83.7" y="142.6">3</text>
<text x="179.7" y="142">12</text>
<text x="191.1" y="142">11</text>
<text x="62.8" y="147.7">19</text>
<text x="62.8" y="145.2">20</text>
<text x="83.7" y="145.2">4</text>
<text x="83.7" y="147.7">5</text>
<text x="186.4" y="147.7" transform="rotate(-90 186.4 147.7)">13</text>
<text x="62.8" y="155.3">16</text>
<text x="62.8" y="152.8">17</text>
<text x="62.8" y="150.2">18</text>
<text x="83.7" y="150.2">6</text>
<text x="83.7" y="152.8">7</text>
<text x="83.7" y="155.3">8</text>
<text x="210.6" y="155.6" transform="rotate(-90 210.6 155.6)">7</text>
<text x="262.6" y="154.4" transform="rotate(-90 262.6 154.4)">7</text>
<text x="62.8" y="160.4">14</text>
<text x="62.8" y="157.9">15</text>
<text x="83.1" y="160.4">10</text>
<text x="83.7" y="157.9">9</text>
<text x="83.7" y="165.5">2</text>
<text x="83.1" y="168">22</text>
<text x="69" y="174.7" transform="rotate(-90 69 174.7)">13</text>
<text x="71.5" y="174.7" transform="rotate(-90 71.5 174.7)">12</text>
<text x="74" y="174.7" transform="rotate(-90 74 174.7)">11</text>
</g>
<g font-size="1.8" fill="#006464">
<text x="132.8" y="28.3">U2</text>
<text x="124.2" y="34.5">A0</text>
<text x="131.7" y="36" transform="rotate(-90 131.7 36)">VCC</text>
<text x="132.8" y="30.8">SN74LVC245ANSR</text>
<text x="134.7" y="34.5">B0</text>
<text x="163.1" y="34.4">+3V3</text>
<text x="172.8" y="35.9">JP29</text>
<text x="182.1" y="33.7">+5V</text>
<text x="237.4" y="34.1">U9C</text>
<text x="124.2" y="37.1">A1</text>
<text x="124.2" y="39.6">A2</text>
<text x="134.7" y="39.6">B2</text>
<text x="134.7" y="37.1">B1</text>
<text x="173.5" y="38">Vcc</text>
<text x="221.1" y="40.5">J12</text>
<text x="232.1" y="36.2">SN74LVC125AD</text>
<text x="254.1" y="40.5">J14</text>
<text x="124.2" y="42.1">A3</text>
<text x="124.2" y="44.7">A4</text>
<text x="124.2" y="47.2">A5</text>
<text x="134.7" y="47.2">B5</text>
<text x="134.7" y="44.7">B4</text>
<text x="134.7" y="42.1">B3</text>
<text x="212.9" y="42.5">Conn_01x01</text>
<text x="254.1" y="42.5">Conn_01x01</text>
<text x="124.2" y="49.8">A6</text>
<text x="124.2" y="52.3">A7</text>
<text x="134.7" y="52.3">B7</text>
<text x="134.7" y="49.8">B6</text>
<text x="177.6" y="51.5">C3</text>
<text x="189" y="51.5">C4</text>
<text x="237.4" y="52.3">GND</text>
<text x="124.2" y="57.4">A-&gt;B</text>
<text x="124.2" y="59.9">CE</text>
<text x="177.6" y="54">100n</text>
<text x="189" y="54">100n</text>
<text x="232.8" y="57.8">SN74LVC125AD</text>
<text x="238" y="55.7">U9D</text>
<text x="131.7" y="60.6" transform="rotate(-90 131.7 60.6)">GND</text>
<text x="173.2" y="60.6">GND</text>
<text x="213.5" y="64.1">Conn_01x01</text>
<text x="221.7" y="62.1">J13</text>
<text x="254.8" y="62.1">J15</text>
<text x="254.8" y="64.1">Conn_01x01</text>
<text x="128.8" y="72">GND</text>
<text x="178.8" y="77.4">SN74LVC125AD</text>
<text x="184.1" y="75.4">U8A</text>
<text x="238" y="73.9">GND</text>
<text x="75.6" y="80.5">U6</text>
<text x="75.6" y="82.5">SN74LVC245ANSR</text>
<text x="132.8" y="79.7">U3</text>
<text x="132.8" y="82.3">SN74LVC245ANSR</text>
<text x="158.9" y="83.8">Conn_01x01</text>
<text x="167.1" y="81.8">J11</text>
<text x="201.4" y="83.8">Conn_01x01</text>
<text x="201.4" y="81.8">J10</text>
<text x="232.8" y="80.6">SN74LVC125AD</text>
<text x="238.1" y="78.6">U9A</text>
<text x="67.1" y="86.6">A0</text>
<text x="67.1" y="89.1">A1</text>
<text x="74.5" y="88" transform="rotate(-90 74.5 88)">VCC</text>
<text x="77.6" y="89.1">B1</text>
<text x="77.6" y="86.6">B0</text>
<text x="124.2" y="86">A0</text>
<text x="124.2" y="88.5">A1</text>
<text x="131.7" y="87.4" transform="rotate(-90 131.7 87.4)">VCC</text>
<text x="134.7" y="88.5">B1</text>
<text x="134.7" y="86">B0</text>
<text x="67.1" y="91.7">A2</text>
<text x="67.1" y="94.2">A3</text>
<text x="77.6" y="94.2">B3</text>
<text x="77.6" y="91.7">B2</text>
<text x="124.2" y="91">A2</text>
<text x="124.2" y="93.6">A3</text>
<text x="134.7" y="93.6">B3</text>
<text x="134.7" y="91">B2</text>
<text x="184.7" y="95.7">U8B</text>
<text x="34.5" y="99">Conn_01x06</text>
<text x="42.6" y="97">J31</text>
<text x="67.1" y="96.7">A4</text>
<text x="67.1" y="99.3">A5</text>
<text x="67.1" y="101.8">A6</text>
<text x="77.6" y="101.8">B6</text>
<text x="77.6" y="99.3">B5</text>
<text x="77.6" y="96.7">B4</text>
<text x="99.8" y="99">Conn_01x06</text>
<text x="99.8" y="97">J30</text>
<text x="110.5" y="97.4">CA13</text>
<text x="110.5" y="100">CA14</text>
<text x="124.2" y="96.1">A4</text>
<text x="124.2" y="98.7">A5</text>
<text x="124.2" y="101.2">A6</text>
<text x="134.7" y="101.2">B6</text>
<text x="134.7" y="98.7">B5</text>
<text x="134.7" y="96.1">B4</text>
<text x="179.4" y="97.8">SN74LVC125AD</text>
<text x="198.4" y="97.4">R9</text>
<text x="198.4" y="99.9">1k</text>
<text x="233.4" y="100.9">SN74LVC125AD</text>
<text x="238" y="96.7">GND</text>
<text x="238.7" y="98.9">U9B</text>
<text x="67.1" y="104.4">A7</text>
<text x="77.6" y="104.4">B7</text>
<text x="124.2" y="103.7">A7</text>
<text x="134.7" y="103.7">B7</text>
<text x="67.1" y="109.4">A-&gt;B</text>
<text x="67.1" y="112">CE</text>
<text x="74.5" y="112.6" transform="rotate(-90 74.5 112.6)">GND</text>
<text x="124.2" y="108.8">A-&gt;B</text>
<text x="124.2" y="111.4">CE</text>
<text x="131.7" y="112" transform="rotate(-90 131.7 112)">GND</text>
<text x="58.3" y="117.7">GND</text>
<text x="178.8" y="116.2">SN74LVC125AD</text>
<text x="184" y="114.1">U8C</text>
<text x="197.7" y="115.9">R10</text>
<text x="197.7" y="118.3">1k</text>
<text x="238.6" y="117.1">GND</text>
<text x="60.8" y="124.6">+5V</text>
<text x="71.6" y="124.1">GND</text>
<text x="99.3" y="123">R1</text>
<text x="99.3" y="125.1">10k</text>
<text x="128.8" y="123.4">GND</text>
<text x="64.3" y="128.1">Jumper_3_Open</text>
<text x="69.9" y="126.1">JP8</text>
<text x="77.9" y="136.8">U5</text>
<text x="179.4" y="137.8">SN74LVC125AD</text>
<text x="184.7" y="135.7">U8D</text>
<text x="198.4" y="137.4">R11</text>
<text x="67.7" y="143.7">B0</text>
<text x="77.6" y="139.3">SN74LVCC3245ANSR</text>
<text x="78.4" y="143.7">A0</text>
<text x="198.4" y="139.9">1k</text>
<text x="211.7" y="142" transform="rotate(-90 211.7 142)">VCC</text>
<text x="263.8" y="140.7" transform="rotate(-90 263.8 140.7)">VCC</text>
<text x="268.7" y="143.3">U9E</text>
<text x="67.7" y="148.8">B2</text>
<text x="67.7" y="146.3">B1</text>
<text x="72.6" y="146.5" transform="rotate(-90 72.6 146.5)">VCCB</text>
<text x="75.2" y="146.5" transform="rotate(-90 75.2 146.5)">VCCB</text>
<text x="77.7" y="146.3" transform="rotate(-90 77.7 146.3)">VCCA</text>
<text x="78.4" y="146.3">A1</text>
<text x="78.4" y="148.8">A2</text>
<text x="216.7" y="144.6">U8E</text>
<text x="216.7" y="146.7">SN74LVC125AD</text>
<text x="268.7" y="145.4">SN74LVC125AD</text>
<text x="67.7" y="153.9">B4</text>
<text x="67.7" y="151.4">B3</text>
<text x="78.4" y="151.4">A3</text>
<text x="78.4" y="153.9">A4</text>
<text x="211.7" y="151.4" transform="rotate(-90 211.7 151.4)">GND</text>
<text x="263.8" y="150.1" transform="rotate(-90 263.8 150.1)">GND</text>
<text x="67.7" y="161.5">B7</text>
<text x="67.7" y="159">B6</text>
<text x="67.7" y="156.4">B5</text>
<text x="78.4" y="161.5">A7</text>
<text x="78.4" y="156.4">A5</text>
<text x="78.4" y="159">A6</text>
<text x="260.9" y="161.5">GND</text>
<text x="75.2" y="166.6">A-&gt;B</text>
<text x="104.4" y="163.7">R2</text>
<text x="104.4" y="165.7">10k</text>
<text x="208.8" y="162.8">GND</text>
<text x="70.1" y="169.8" transform="rotate(-90 70.1 169.8)">GND</text>
<text x="72.6" y="169.8" transform="rotate(-90 72.6 169.8)">GND</text>
<text x="75.2" y="169.8" transform="rotate(-90 75.2 169.8)">GND</text>
<text x="78.3" y="169.1">CE</text>
<text x="67.2" y="183.1">GND</text>
</g>
<g font-size="1.8" fill="#725600">
<text x="105.3" y="59.9">~{AOE}</text>
<text x="46.2" y="89.1">PHI0c</text>
<text x="46.2" y="86.6">~{PHI0c}</text>
<text x="94.2" y="89.1">PHI0</text>
<text x="94.2" y="86.6">~{PHI0}</text>
<text x="224.4" y="86">PHI2</text>
<text x="251" y="86">PHI2_e</text>
<text x="50.7" y="90.6">1</text>
<text x="171.4" y="103.1">R/~{W}</text>
<text x="201.5" y="103.1">R/~{W}_e</text>
<text x="225.7" y="106.3">PHI1</text>
<text x="251" y="106.3">PHI1_e</text>
<text x="171.1" y="121.5">~{WRc}</text>
<text x="200.9" y="121.5">~{MWR}</text>
<text x="171.9" y="143.1">~{RDc}</text>
<text x="199.6" y="143.1">~{MRD}</text>
<text x="94.8" y="166.6">DDIR</text>
<text x="106.2" y="169.1">~{DOE}</text>
</g>
</svg>
